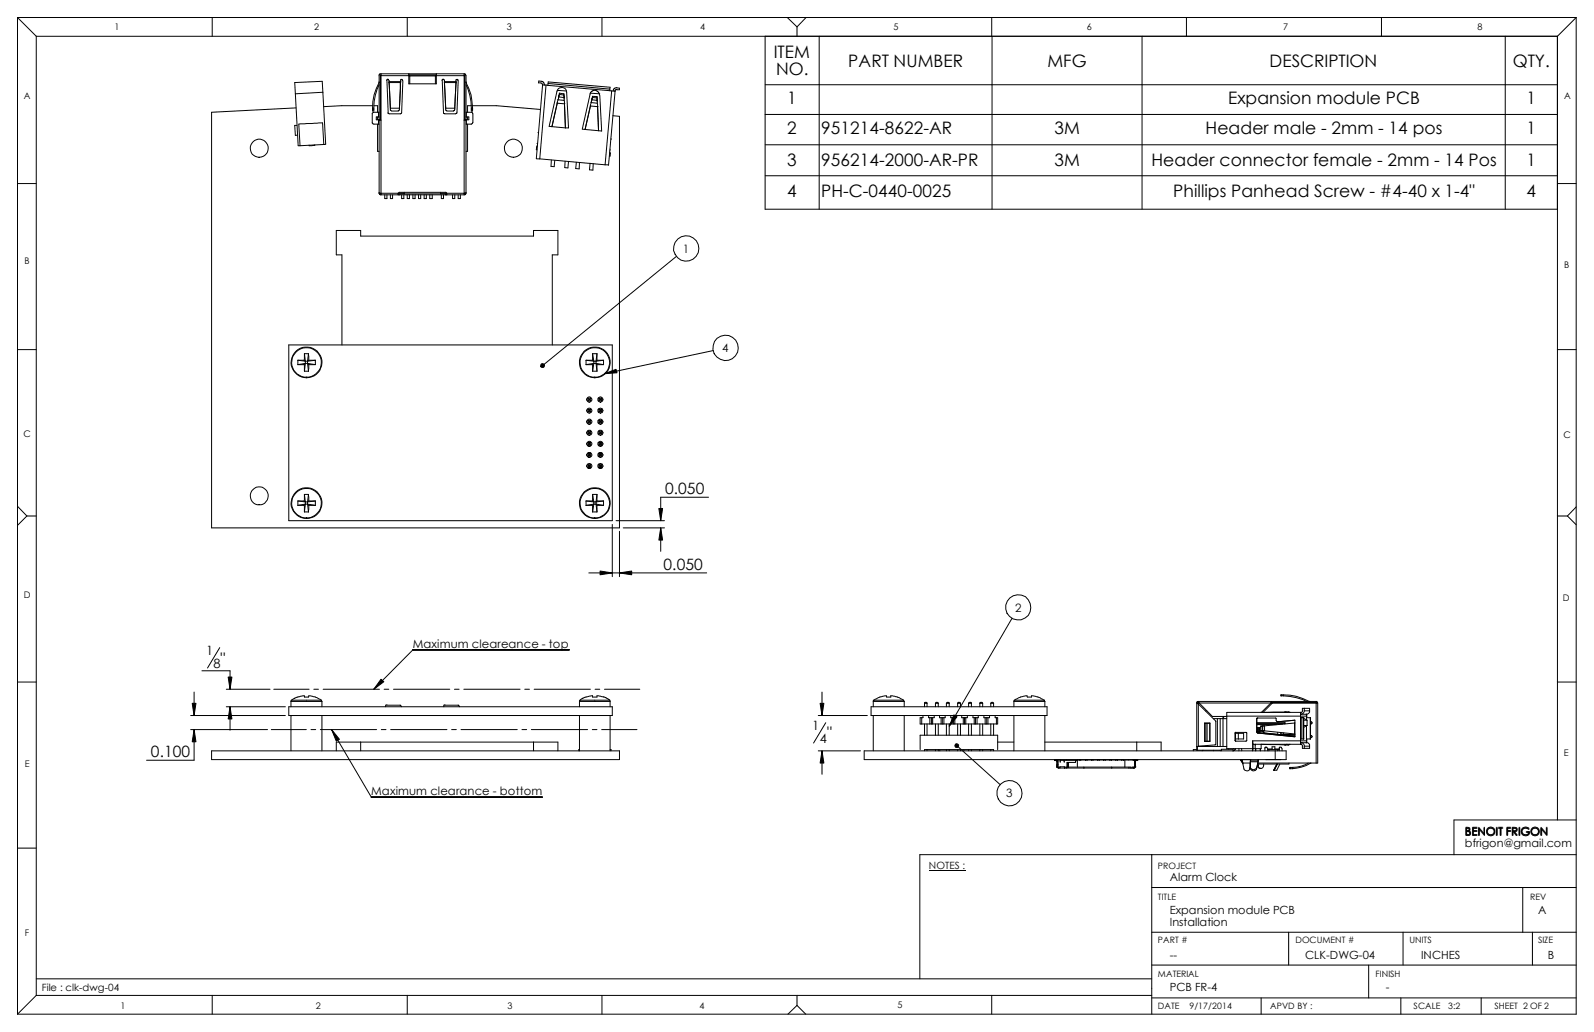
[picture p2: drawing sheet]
<svg xmlns="http://www.w3.org/2000/svg" width="432mm" height="279mm" viewBox="0 0 432 279" stroke-linecap="round" stroke-linejoin="round" font-family="sans-serif">
<g fill="none" stroke="#000" stroke-width=".27">
<path d="M4.7 4.7v269.9M4.7 4.7h422.3M4.7 4.7l5.1 5.1M9.8 9.8v259.7M9.8 9.8h412.1M57.5 4.7v5.1M103.2 20v32.7M103.2 20l-.5 .2v32.1M103.2 20h22.5M110.3 4.7v5.1M110.7 20v2.7h7.5v-2.7M125.7 20v32.7"/>
<path d="M125.7 20l.5 .2v.3v31.8M163.1 4.7v5.1M207.3 9.8v46.8h214.6M213.3 4.7l2.6 2.6M215.9 7.3v2.5M218.4 4.7l-2.5 2.6M221.9 9.8v46.8M268.6 4.7v5.1M268.7 9.8v46.8M309.4 9.8v46.8M321.4 4.7v5.1M374.2 4.7v5.1"/>
<path d="M407.8 9.8v46.8M421.9 9.8v212.2M427 4.7v269.9h-422.3M427 4.7l-5.1 5.1M80.2 29.2l-22.9 1.2v112.5h110.5v-111.4l-1.8-.2M80.4 34h-.6l.2 2.7 .6-.1M85.3 39.2v.2l-.8 .1h-.8v-.2M87.5 25l.7 14-.5 .1M87.5 25l-.2-3-7.5 .4 1 17.1h.5M87.5 25l-7.5 .4M87.7 39.1l-.3-5.8-6 .2-.5 .1 .4 5.9M87.7 39.1l-6.4 .4"/>
<path d="M100.9 29.7v.4h.4v-.4M100.9 28.6h-8.4l-4.8 .3M100.9 29.3h.4M100.9 29.7h.4M100.9 29.3v.4M101.3 28.6h1v1.8M101.3 29.3v.4M102.3 33.6v7.4h.4M102.3 31.7v.7M102.5 30.4v1.3M102.5 32.4v1.2M102.7 22.9a14.3 14.3 0 0 0-1.4 6.4"/>
<path d="M102.7 30.4h-1.4l-.5 .2v2.8l.5 .2h1.4M102.7 32.3h.3M102.7 31.7h-.8v.7h.8M102.8 22.4a12.3 12.3 0 0 0-1.9 6.9M103 20.5h7.8M103 20.5v12M103.2 20.3l-.2 .2M103.2 32.5l-.5 .2M105.1 21.4l-.4 .4 .5 8.8M105.2 21.5l.1 .3M105.4 21.8l.3 7.5M105.4 22.1h3.1"/>
<path d="M105.7 29.3v.6l.3 .1M105.7 29.3h2.5M108.2 29.3v.4l-.3 .4h-1.9M108.5 22.4l-.3 6.9M108.5 22.4h-3.1l.3 6.9M108.5 22.4l-.3 6.8M108.5 22.4h.1M108.5 22.1v.3M108.8 21.5h.2v.3M108.8 21.5h-.3v.6M108.8 21.5h.1M109.1 21.8l-.3 8.8-.3 .2h-3.1l-.3-.2"/>
<path d="M110.8 20.5l-.1-.2h7.5l-.2 .2M110.8 20.5l.2 .1M111 20.6v2.1M111 20.6h6.9M117.9 20.6v2.1M118 20.5h7.9M118 20.5l-.1 .1M120.1 21.5h.2l.1 .3 .3 7.5M120.1 21.4l-.4 .4 .4 8.8M120.4 22.1h3.1M120.7 29.3v.6l.3 .1M120.7 29.3l-.3-6.9h3.1l-.3 6.9"/>
<path d="M120.7 29.3h2.5M123.2 29.3v.4l-.3 .4h-1.9M124 21.8v-.3h-.5l-.3 7.8M124.1 21.8l-.3 8.8-.4 .2h-2.9l-.4-.3M125.7 20.3l.2 .2M125.7 32.5l.5 .2M125.9 20.5v12M125.9 32.3h.3M126.2 22.9a14.3 14.3 0 0 1 1.5 6.4M126.2 30.4h1.6l.3 .4-.1 2.6-.3 .2h-1.5M126.2 31.7h.8v.7h-.8M126.3 22.4h-.1a13.3 13.3 0 0 1 1.8 6.9"/>
<path d="M126.3 30.4v1.3M126.3 32.4v1.2M126.7 33.6v7.4h-.5M126.7 31.7v.7M127.7 29.7v.4h.3v-.4M127.7 28.6h-1v1.8M127.7 29.3h.3M127.7 29.7h.3M127.7 29.3v.4M127.9 28.6h6.6l11.9 1M128 29.3v.4M145.5 38.9h.1"/>
<path d="M145.5 39.4l-.2 1.2h.2M145.7 35.9h.2M146.6 22.4h-.7l.1-.5 1.1 .2 .4 .9M146.6 22.5l.4 .4M147 22.9l-1.7 20 .9 .1M147 22.9l.9 .1M147.9 23l-1.7 20M147.9 23l.5 .1M148.4 23.1l16.8 1.5M148.5 22.6l-.1 .5M148.5 22.6v-.4l16.8 1.4-.1 .5M148.5 22.6l16.7 1.5"/>
<path d="M149.5 34.3l-.7-.1 2.1-9.5a1.33 1.33 0 0 1 1.4-1 1.33 1.33 0 0 1 1.2 1.3l.5 9.6h-.8M149.5 34.3l3.7 .3M151 27.9l-1.5 6.4M151 27.9h.1M151 27.9l1.9 .2M151 24.5l2.5 .1M151.1 27l-.1 .9M151.1 27l1.7 .2M151.4 26.2l-.3 .8M151.4 25.9l-.1 .8M151.4 25.9v.3M151.6 25.6l-.2 .6"/>
<path d="M151.6 25.2v.4M151.6 25.2l1.1 .2M151.6 25.2l-.2 .7M152.7 25.4l.1 1-1.4-.2M152.7 25.4v.3l-1.1-.1M152.8 27.2l.1 .9M152.8 26.1v1.1M152.9 28.1l.3 6.5M152.9 28.1l.3 6.4M152.9 28h.1M152.9 28.1h.1M158.5 35.1l3.6 .3"/>
<path d="M159.9 28.7l-1.4 6.4M159.9 28.6h.1M159.9 28.7h.1M159.9 28.7l2 .2M159.9 25.2l2.6 .2M160.1 27.8l-.2 .9M160.1 27.8l1.7 .1M160.4 27l-.3 .8M160.4 26.7l-.2 .8M160.4 27l1.3 .2M160.4 26.7v.3M160.5 26.4l-.1 .6"/>
<path d="M160.5 26.4l1.2 .1M160.5 26.1v.3M160.5 26.1l1.2 .1M160.5 26.1l-.1 .6M161.7 27.2l.1 .7M161.7 26.2v1M161.7 26.2l.1 .6M161.8 27.9l.1 1M161.8 26.8l-.1 .4M161.8 26.8v.8M161.9 28.9l.2 6.5M161.9 28.8h.1"/>
<path d="M161.9 28.9h.1M162.4 25.7l-.2-.6-.8-.6-1 .1-.5 .6-2.2 9.8 .8 .1M162.5 25.7l.5 9.8-.9-.1M165.2 24.1v.5M165.2 24.6h.5M165.5 37.6l.1 .1M165.7 24.6l.9 .1-1.8 20-.9-.1M165.7 24.6l-1.8 20M166.1 24.6l.1-.5 .4-.3 1.2 .1v.4l-.8-.1-.4 .2-.1 .3M207.3 31h214.6M207.3 39.2h214.6M207.3 22.9h214.6"/>
<path d="M4.7 49.7h5.1M102.7 52.2l.2 .1M102.7 52.3l.2 .4M102.7 52.3h6.8M102.9 52.7h.3M103 52.3l.2 .2zM103 52.4l-.1 .3M103.2 52.7h22.5M104.2 52.7v1.1h.6v-1.1M105.7 52.7v1.1h.6v-1.1M108.3 52.5v.2M108.8 52.7v1.1h.6v-1.1"/>
<path d="M109.5 52.3v.2M109.5 52.1v.2M110.3 52.7v1.1h.6v-1.1M111.8 52.7v1.1h.6v-1.1M113.4 52.7v1.1h.6v-1.1M114.9 52.7v1.1h.6v-1.1M116.4 52.7v1.1h.7v-1.1M119.4 52.3v.2M119.4 52.3h6.8M119.4 52.1v.2M119.5 52.7v1.1h.6v-1.1M120.6 52.5v.2"/>
<path d="M121 52.2l-.2-.1h-12.7l-.2 .2v.4M121 52.3l.1 .4-.1-.2h-13.1M122.6 52.7v1.1h.6v-1.1M124.1 52.7v1.1h.6v-1.1M125.7 52.4l.2-.1zM125.8 52.4l.3 .3M126.1 52.7h-.4M126.2 52.2l-.1 .1M126.2 52.3l-.1 .4M146.2 43l17.7 1.6M149.4 43.3l-.1 1.7 .8 .1 .2-1.7M153.1 43.7l-.1 1.7 .8 .1 .2-1.8"/>
<path d="M156.1 43.9l-.1 1.7 .9 .1 .1-1.7M159.9 44.2l-.2 1.8 .9 .1 .1-1.8M165.2 41.1l.2 .4-.1 .7h-.2M165.4 40.6h-.2M207.3 47.6h214.6M421.9 49.7h5.1M183.2 69.4l-36.2 29.6M4.7 94.7h5.1M78.2 93.4h87.7v47.6h-87.7zM80.7 98.7h1.7M80.7 97.5h1.7M80.7 97.5v1.2"/>
<path d="M80.7 97.5l2 .3M82.4 98.7l.1 1.8M82.4 97.5l.3 .3M82.5 95.8l-.1 1.7M82.5 95.8h1.1M82.5 95.8l.2 2M82.7 97.8h.6M82.7 98.4h.6M82.7 98.4l-.3 .3M82.7 98.4l-.2 2.1M82.7 98.4l-2 .3M82.7 97.8v.6"/>
<path d="M83.3 98.4l.4 .3M83.3 98.4l2.1 .3M83.3 98.4l.3 2.1M83.3 97.8v.6M83.6 95.8l.1 1.7M83.6 95.8l-.3 2M83.7 98.7l-.1 1.8M83.7 98.7h1.7M83.7 97.5h1.7M83.7 97.5l-.4 .3M85.4 97.5v1.2M85.4 97.5l-2.1 .3"/>
<path d="M92.6 93.4v-24.4h-1.5v-6.6h6.6v1.5h46.8v-1.5h6.6v6.6h-1.5v24.4M146.6 98.6a.53 .53 0 0 1 .8 0 .53 .53 0 0 1-.1 .8 .53 .53 0 0 1-.7-.1l.4-.3-.4 .3zM158.7 98.7h1.8M158.7 97.5h1.8M158.7 97.5v1.2M158.7 97.5l2.2 .3M160.5 95.8v1.7M160.5 98.7v1.8M160.5 95.8h1.2M160.5 97.5l.4 .3M160.5 95.8l.4 2M160.9 98.4l-.4 .3"/>
<path d="M160.9 98.4l-.4 2.1M160.9 98.4l-2.2 .3M160.9 97.8h.6M160.9 97.8v.6M160.9 98.4h.6M161.5 98.4l.2 .3M161.5 98.4l2 .3M161.5 98.4l.2 2.1M161.5 97.8v.6M161.7 95.8v1.7M161.7 98.7v1.8M161.7 97.5l-.2 .3"/>
<path d="M161.7 98.7h1.8M161.7 97.5h1.8M161.7 95.8l-.2 2M163.5 97.5v1.2M163.5 97.5l-2 .3M193.2 94.9l-29.5 6.3M421.9 94.7h5.1M82.5 100.5h1.1M158.9 108v.3M158.9 111.1v.2M158.9 114v.3M158.9 117v.3"/>
<path d="M159.2 116.7l.7-.2a.69 .69 0 0 1 .4 1 .69 .69 0 0 1-1 .2 .69 .69 0 0 1-.1-1zM159.3 116.8l.3 .3M159.3 110.8l.3 .3M159.3 107.8l.3 .3M159.3 113.8l.3 .3M159.3 119.8l.3 .3M159.3 116.8h.7M159.3 110.8h.7M159.3 107.8v.7M159.3 110.8v.7M159.3 113.8v.8M159.3 116.8v.7"/>
<path d="M159.3 119.8v.8M159.3 107.8h.7M159.3 108.5h.7M159.3 111.5h.7M159.3 114.6h.7M159.3 117.5h.7M159.3 113.8h.7M159.3 119.8h.7M159.6 111.3l-.3 .2M159.6 108.2l-.3 .3M159.6 114.2l-.3 .4M159.6 117.3l-.3 .2"/>
<path d="M159.6 117.1h.1M159.6 114.2h.1M159.6 108.1v.1M159.6 111.1v.2M159.6 114.1v.1M159.6 117.1v.2M159.6 114.1h.1M159.6 111.1h.1M159.6 108.1h.1M159.6 108.2h.1M159.6 111.3h.1M159.6 117.3h.1"/>
<path d="M159.7 108.2l.3 .3M159.7 114.2l.3 .4M159.7 111.3l.3 .2M159.7 117.3l.3 .2M159.7 108.1v.1M159.7 111.1v.2M159.7 114.1v.1M159.7 117.1v.2M160 116.8l-.3 .3M160 119.8l-.3 .3M160 107.8l-.3 .3M160 110.8l-.3 .3"/>
<path d="M160 113.8l-.3 .3M160 107.8v.7M160 110.8v.7M160 113.8v.8M160 116.8v.7M160 119.8v.8M160.5 100.5h1.2M162 107.9a.71 .71 0 0 1 1.1-.3 .71 .71 0 0 1 0 1.1 .71 .71 0 0 1-1.1-.2zM162 113.9a.71 .71 0 0 1 1.1-.3 .71 .71 0 0 1 0 1.1 .71 .71 0 0 1-1.1-.2zM162.2 110.8l.4 .3M162.2 107.8l.4 .3M162.2 116.8l.4 .3"/>
<path d="M162.2 113.8l.4 .3M162.2 119.8l.4 .3M162.2 116.8h.8M162.2 107.8v.7M162.2 110.8v.7M162.2 113.8v.8M162.2 116.8v.7M162.2 119.8v.8M162.2 110.8h.8M162.2 107.8h.8M162.2 108.5h.8M162.2 111.5h.8"/>
<path d="M162.2 114.6h.8M162.2 117.5h.8M162.2 113.8h.8M162.2 119.8h.8M162.6 111.3l-.4 .2M162.6 108.2l-.4 .3M162.6 114.2l-.4 .4M162.6 117.3l-.4 .2M162.6 117.1h.1M162.6 108.1v.1M162.6 111.1v.2M162.6 114.1v.1"/>
<path d="M162.6 117.1v.2M162.6 114.2h.1M162.6 114.1h.1M162.6 111.1h.1M162.6 108.1h.1M162.6 108.2h.1M162.6 111.3h.1M162.6 117.3h.1M162.7 111.3l.3 .2M162.7 114.2l.3 .4M162.7 117.3l.3 .2M162.7 108.2l.3 .3"/>
<path d="M162.7 108.1v.1M162.7 111.1v.2M162.7 114.1v.1M162.7 117.1v.2M163 110.8l-.3 .3M163 116.8l-.3 .3M163 107.8l-.3 .3M163 113.8l-.3 .3M163 119.8l-.3 .3M163 107.8v.7M163 110.8v.7M163 113.8v.8"/>
<path d="M163 116.8v.7M163 119.8v.8M163.3 108v.3M163.3 111.1v.2M163.3 114v.3M163.3 117v.3M163.7 101.2l3.2-1.2 .2 .9zM4.7 137.1l2.6 2.6M7.3 139.7h2.5M7.3 139.7l-2.6 2.5M80.7 136.8h1.7M80.7 135.6h1.7"/>
<path d="M80.7 135.6v1.2M80.7 135.6l2 .3M82.4 136.8l.1 1.8M82.4 135.6l.3 .3M82.5 133.9l-.1 1.7M82.5 133.9h1.1M82.5 138.6h1.1M82.5 133.9l.2 2M82.7 136.5h.6M82.7 135.9h.6M82.7 135.9v.6M82.7 136.5l-.3 .3"/>
<path d="M82.7 136.5l-.2 2.1M82.7 136.5l-2 .3M83.3 135.9v.6M83.3 136.5l.3 2.1M83.3 136.5l.4 .3M83.3 136.5l2.1 .3M83.6 133.9l.1 1.7M83.6 133.9l-.3 2M83.7 136.8l-.1 1.8M83.7 136.8h1.7M83.7 135.6h1.7M83.7 135.6l-.4 .3"/>
<path d="M85.4 135.6v1.2M85.4 135.6l-2.1 .3M158.7 135.6v1.2M158.7 136.8h1.8M158.7 135.6h1.8M158.7 135.6l2.2 .3M158.9 120.1v.2M158.9 123v.3M158.9 126.1v.2M159.2 122.7l.7-.2a.69 .69 0 0 1 .4 1 .69 .69 0 0 1-1 .2 .69 .69 0 0 1-.1-1zM159.3 125.8l.3 .3M159.3 122.8l.3 .3"/>
<path d="M159.3 125.8h.7M159.3 120.6h.7M159.3 122.8v.7M159.3 125.8v.8M159.3 126.6h.7M159.3 122.8h.7M159.3 123.5h.7M159.6 120.2l-.3 .4M159.6 123.3l-.3 .2M159.6 126.2l-.3 .4M159.6 120.1v.1M159.6 123.1v.2"/>
<path d="M159.6 126.1v.1M159.6 126.1h.1M159.6 126.2h.1M159.6 120.2h.1M159.6 120.1h.1M159.6 123.1h.1M159.6 123.3h.1M159.7 123.3l.3 .2M159.7 120.2l.3 .4M159.7 126.2l.3 .4M159.7 120.1v.1M159.7 123.1v.2"/>
<path d="M159.7 126.1v.1M160 122.8l-.3 .3M160 125.8l-.3 .3M160 122.8v.7M160 125.8v.8M160.5 133.9v1.7M160.5 136.8v1.8M160.5 133.9h1.2M160.5 138.6h1.2M160.5 135.6l.4 .3M160.5 133.9l.4 2M160.9 135.9v.6"/>
<path d="M160.9 136.5l-2.2 .3M160.9 136.5l-.4 .3M160.9 136.5l-.4 2.1M160.9 136.5h.6M160.9 135.9h.6M161.5 135.9v.6M161.5 136.5l.2 2.1M161.5 136.5l.2 .3M161.5 136.5l2 .3M161.7 133.9v1.7M161.7 136.8v1.8M161.7 135.6l-.2 .3"/>
<path d="M161.7 136.8h1.8M161.7 135.6h1.8M161.7 133.9l-.2 2M162.2 125.8l.4 .3M162.2 122.8l.4 .3M162.2 122.8v.7M162.2 125.8v.8M162.2 125.8h.8M162.2 120.6h.8M162.2 126.6h.8M162.2 122.8h.8M162.2 123.5h.8"/>
<path d="M162.6 120.2l-.4 .4M162.6 126.2l-.4 .4M162.6 123.3l-.4 .2M162.6 120.1v.1M162.6 123.1v.2M162.6 126.1v.1M162.6 126.1h.1M162.6 126.2h.1M162.6 120.2h.1M162.6 120.1h.1M162.6 123.1h.1M162.6 123.3h.1"/>
<path d="M162.7 123.3l.3 .2M162.7 120.2l.3 .4M162.7 126.2l.3 .4M162.7 120.1v.1M162.7 123.1v.2M162.7 126.1v.1M163 122.8l-.3 .3M163 125.8l-.3 .3M163 122.8v.7M163 125.8v.8M163.3 120.1v.2M163.3 123v.3"/>
<path d="M163.3 126.1v.2M163.5 135.6v1.2M163.5 135.6l-2 .3M178.5 137.7h1l-.5 3.3zM191.9 134.6h-12.9v6.4M421.9 139.7h2.7M424.6 139.7l2.4 2.4M427 137.2l-2.4 2.5M159.5 155.1h31.9M162.6 154.6l3.3 .5-3.3 .5zM165.9 142v14.1M166.9 141h13.1"/>
<path d="M167.8 155.1l3.3-.5v1zM167.8 143.8v12.3M168.8 142.9h11.2M179 142.9l.5 3.3h-1zM179 142.9v6.4M59.5 175.3l-3.3 5.5M154.2 175.9h-42.4l-10.5 10.7M274.2 167.4l-17.1 29.2M4.7 184.7h5.1M51.6 193.7h25.7M51.6 197.5h20.9M52.1 190.4h1l-.5 3.3z"/>
<path d="M52.6 197.5l.5 3.3h-1zM52.6 197.5v8.3h-12.9M52.6 187.4v6.3M54.7 181.6h7.6v5M61.3 191.3h16M61.3 186.6h11.9M61.8 183.3h1l-.5 3.3zM62.3 191.3l.5 3.3h-1zM62.3 191.3v6.4M73.5 197.5h9.5M74.2 186.6h9.5M78.2 191.3h87.7v2.4h-87.7z"/>
<path d="M78.8 189.9v1.4M78.8 193.7v9.6M78.8 189.9h8.4M79 189.6l-.2 .3M79 189.6l.8-.6 1.7-.5 1-.1v.3h1.1l.1-.2a5.3 5.3 0 0 1 3.3 1.1M79 189.6h8M80.7 188.7h.1M84.2 197.5h1.3M85 186.6h1.3M85.4 188.7h.1M86.8 197.5h15.2M87 189.6l.2 .3"/>
<path d="M87.2 189.9v1.4M87.2 193.7v9.6M87.5 186.6h15.3M89.8 197.5l2.1 2.7-.8 .5zM89.8 197.5l10.8 18.3h46.3M103.2 183.9l.8 .7-2.7 2zM103.3 197.5h1.3M104.1 186.6h1.2M104.8 190.8l-.3 .1v.4M104.8 190.9h3.7l.1 .3M105.8 197.5h15.3M106.6 186.6h15.2"/>
<path d="M108.7 191.2v.1M120.6 190.9h3.7l.1 .3M120.6 190.8l-.4 .1v.4M122.3 197.5h1.3M123.1 186.6h1.3M124.5 191.2v.1M124.9 197.5h15.2M125.6 186.6h15.3M141.4 197.5h1.3M142.2 186.6h1.2M143.9 197.5h15.3M144.7 186.6h15.2"/>
<path d="M157 189.9v1.4M157 193.7v9.6M157 189.9h8.3M157.1 189.6l-.1 .3M157.1 189.6h8.1M158.7 188.7h.1M160.4 197.5h1.3M161.2 186.6h1.3M163 197.5h9.6M163.5 188.7h.1M163.5 188.7l-1.3-.3h-.5v.3h-1.2v-.3h-.4l-2.2 .6-.8 .6M163.5 188.6l1.7 1"/>
<path d="M163.7 186.6h9.6M165.2 189.6l.1 .3M165.3 189.9v1.4M165.3 193.7v9.6M221.7 193.7h13.2M222.2 190.4h1l-.5 3.3zM222.7 187.4v6.3M223.7 195.7l-3.3 5.5M236 191.3h47.6v2.4h-47.6zM236.6 189.9h8.3M236.6 189.9v1.4M236.6 193.7v9.6"/>
<path d="M236.7 189.6l-.1 .3M236.7 189.6a5.3 5.3 0 0 1 3.4-1.1l.1 .2h1.1v-.2a5.8 5.8 0 0 1 3.5 1.1M236.7 189.6h8.1M238.3 188.7h.1M243.1 188.7h.1M244.8 189.6l.1 .3M244.9 189.9v1.4M244.9 193.7v9.6M249.7 194.3v1.7M250 193.7v.6h-.7v1.7h21v-1.7h-.7v-.6M250.4 190.4l.1-.2h.5l.1 .2M250.4 190.4v.9"/>
<path d="M250.4 196v3.1M250.4 190.4h.7M251.1 190.4v.9M251.1 196v3.1M251.5 193.7v.6h1.6v-.6M251.9 194.3v1.7M252.3 194.3v1.7M252.6 194.3v1.7M253.4 190.4a.41 .41 0 0 1 .4-.2 .41 .41 0 0 1 .4 .2M253.4 190.4v.9M253.4 196v3.1M253.4 190.4h.8"/>
<path d="M254.2 190.4v.9M254.2 196v3.1M254.5 193.7v.6h1.5v-.6M254.9 194.3v1.7M255.3 194.3v1.7M255.7 194.3v1.7M256.4 190.4a.41 .41 0 0 1 .4-.2 .41 .41 0 0 1 .3 .2M256.4 190.4v.9M256.4 196v3.1M256.4 190.4h.7M257.1 190.4v.9M257.1 196v3.1"/>
<path d="M257.6 193.7v.6h1.4v-.6M257.9 194.3v1.7M258.3 194.3v1.7M258.4 193.5l.8 .6-2.1 2.5zM258.7 194.3v1.7M259.4 190.4a.4 .4 0 0 1 .4-.3 .4 .4 0 0 1 .4 .3M259.4 190.4v.9M259.4 196v3.1M259.4 190.4h.8M260.2 190.4v.9M260.2 196v3.1M260.5 193.7v.6h1.5v-.6"/>
<path d="M260.9 194.3v1.7M261.3 194.3v1.7M261.6 194.3v1.7M262.4 190.4a.41 .41 0 0 1 .4-.2 .41 .41 0 0 1 .3 .2M262.4 190.4v.9M262.4 196v3.1M262.4 190.4h.7M263.1 190.4v.9M263.1 196v3.1M263.6 193.7v.6h1.4v-.6M263.9 194.3v1.7M264.2 194.3v1.7"/>
<path d="M264.7 194.3v1.7M265.4 190.4l.1-.2a.38 .38 0 0 1 .4-.1 .38 .38 0 0 1 .3 .3M265.4 190.4v.9M265.4 196v3.1M265.4 190.4h.8M266.2 190.4v.9M266.2 196v3.1M266.5 193.7v.6h1.6v-.6M266.9 194.3v1.7M267.3 194.3v1.7M267.6 194.3v1.7M268.4 190.4a.41 .41 0 0 1 .4-.2 .41 .41 0 0 1 .4 .2"/>
<path d="M268.4 190.4v.9M268.4 196v3.1M268.4 190.4h.8M269.2 190.4v.9M269.2 196v3.1M269.9 194.3v1.7M274.7 189.9h8.3M274.7 189.9v1.4M274.7 193.7v9.6M274.8 189.6l-.1 .3M274.8 189.6a5.3 5.3 0 0 1 3.4-1.1l.1 .2h1.1v-.2a5.8 5.8 0 0 1 3.5 1.1M274.8 189.6h8.1"/>
<path d="M276.4 188.7h.1M281.2 188.7h.1M282.9 189.6l.1 .3M283 189.9v1.4M283 193.7v9.6M324.2 190.3h32.8M324.2 190.3v12.8h6.7M324.3 190.3l.3 .3M324.5 190.3l.1 .3M324.6 190.2v11.8M324.6 190.2l-.2 .1M324.6 190.1l.3 .2"/>
<path d="M324.6 189.9v.2M324.6 190.6l4.8 4.6v6.3l-.2 .2-4.6 .3M324.6 190.2l.3 .1M324.6 189.9h32.1l.3 .4M324.6 189.9h-.2l-.2 .4M324.6 190.1v.1M324.9 190.3l3.5 3.7h3.9M326.3 195.8h1.4M326.3 195.7h1.4v5h-1.4zM326.6 192.4h.3M326.6 195.8v4.9M327 195.8v4.9"/>
<path d="M328.7 194.6h3.6M329.8 194.6v7.5M330.5 194.6v7.5M331.3 194v8.1M331.5 194v.6M332.3 193.9h21.6M332.3 193.9v8.8h7.8v.6M334.6 198.5v-.2l3.1 .1v2.3h-2.9M334.6 198.5v2M334.6 198.5h.1M334.7 198.5h2.2v1.6h-2.2zM335.4 198.5v1.6"/>
<path d="M340.4 194.6l.1-.2h5.1l.2 .8 .3 .2M340.4 198.1l.4 .4M340.4 195.7h7.7v.3v-.2h-7.7M340.4 196h7.1M340.4 194.6v3.5M340.4 198.1h.1M340.4 194.6h.1M340.4 196.2h5.4M340.4 197h1.1M340.6 198.1h.2M340.6 197v1.4l.1-1.4M340.7 194.4l-.3 .2"/>
<path d="M340.8 198.5h.1M340.9 197v1.4l.1-.3M341 197v1.1h-.1M341.2 198.1h.2M341.2 197v1.4l.1-1.4M341.5 196.6v1.3h1.1M341.5 197.8h.5M341.5 196.6h.6M341.6 197.9v.6M342 196.6v1.2M342.1 196.6l-.1 1.2M342.1 198.1l.1 .4h.3"/>
<path d="M342.1 198.1l.4 .4M342.1 198.1h.1M342.1 197.9v.2M342.4 196.5l-.9 .1M342.5 198.5h.1M342.5 198.5l8.3 .8M342.6 196.5l-.5 .1M342.6 196.5v1.4M342.6 197.9l8.1 .8M344.3 190.3l-2.6 2.6M344.4 189.9v.2M344.4 190.1l-.1 .2"/>
<path d="M344.4 190.2l-.1 .1M344.4 190.2h12.1M344.4 190.1v.1M344.7 190.3l-2.6 2.6M346.1 198.3v.6M347 198.3v.4l.6 .1M347.2 188.1v.3M347.6 198.8l3.2 .2zM347.6 188.1a13.9 13.9 0 0 1 7.1 1.8M347.6 188.4a15.9 15.9 0 0 1 6.4 1.5M347.6 188.1v.3M347.6 198.4v.4"/>
<path d="M347.6 188.1h-.6v.3h.6M348.1 192.8l-6.6 .1M348.1 192.8l.5 .1M348.1 192.8l1.4 .1M348.1 192.8v.1M348.2 192.8l.5 .1M348.9 192.9h.4M350.7 195.7v3M350.7 195.7h.1M350.7 198.7h.1M350.7 195.7l-8.1 .8M350.8 195l-4.7 .4"/>
<path d="M350.8 195v4.5l-10-1M352.3 194.3h.9M352.3 193.9v6.7M352.3 194.2l.6 .1M352.4 192.9l-.1 1M352.4 193.4l-.1 .5M352.4 193.4h1.5v.5M352.4 192.9v.5M352.5 192.9h-20.2v1M352.6 194.3v5.8M353.1 194.3v5.8M353.1 194.5l1 .5"/>
<path d="M353.1 195h1M353.1 196.4h1M353.3 192.4a.87 .87 0 0 1-.9 1M353.3 191.8v.6M353.3 192.4h1.5M353.9 193.9v1M353.9 196.5v4.1M353.9 194.3h1.1v5.8h-1.1M354 193.4v.9M354.1 195v1.4M354.1 196.4l-1 .5M354.8 192.4l-.1 .6-.9 .4"/>
<path d="M354.8 192.4v-.6h-2v.9l-.4 .2M354.9 194.3v5.8M355 199.1h.2a.31 .31 0 0 1 .2 .4 .31 .31 0 0 1-.4 .2M355 195.4h.2a.31 .31 0 0 1 .2 .4 .31 .31 0 0 1-.4 .2M356.5 190.2v16.4M356.5 190.2l.1 .1M357 190.3v16.3h-16.3M421.9 184.7h5.1M57.3 203.3h110.5v2.4h-110.5zM91.1 203.3v-2.4h60v2.4M97.7 200.9v2.4M144.5 200.9v2.4"/>
<path d="M157 202.9h-.2v.4M165.3 202.9h.2v.4M221.7 203.3h11.4M222.7 203.3l.5 3.3h-1zM222.7 203.3v6.3M234.1 203.3h114.3v2.4h-114.3zM249.3 202.9v-3.8h21v3.8M250.4 203.3v-.4h18.8v.4M251.1 202.9v.4M253.4 202.9v.4M254.2 202.9v.4M254.6 202.9v.4"/>
<path d="M256.4 202.9v.4M257.1 202.9v.4M258.8 201.5l.4-.2 .5 .4-.3 .7-.6-.1-.1-.4 .1-.4 .4 .3zM259.2 201.8l11.7 10.6M259.4 202.9v.4M260.2 202.9v.4M261.1 202.9v.4M262.4 202.9v.4M263.1 202.9v.4M265.4 202.9v.4M266.2 202.9v.4M268.4 202.9v.4"/>
<path d="M270.3 200.9h4.4M283 200.9h31.5v2.4M285.7 205.7v.2l.6 .1M285.7 205.7h.5M285.7 205.7h.1M286 205.7v.2M286.2 205.7l.1 .1M286.2 205.7h21.3M286.3 207.1v.2M286.3 206.1v-.3h.2v.3M286.3 207.3v.3M286.3 207.6v.1"/>
<path d="M286.3 207.6h.2M286.3 206.1h.2M286.3 207.1h.2M286.3 206.1v1M286.3 207.3h.2M286.3 207.6l.4 .3h20.5v-.2M286.5 207.1v.2M286.5 207.3v.3M286.5 207.6l.1 .1M286.5 206.2h.1M286.5 206.6h.1M286.5 206.1v1"/>
<path d="M286.6 207.7h19.7v.2M286.6 205.7v2M286.6 207v.1M286.8 207.7v.2M286.9 205.7h.1M287.1 207.7v.2M287.2 205.7v.6l.1-.5h.9l.1 .5v-.6M288.4 207.7v.2M288.5 207.7v.2M288.7 205.7h3.1M289 205.7h.1M289 207.7v.2"/>
<path d="M289.1 206.4v1.3M289.4 206.4v1.3M291.3 205.8v.6h-2.2v1.3M291.3 205.9h.5M291.8 205.9v1.8M291.8 205.9l-.5 .1M292.4 205.7h.1M292.8 205.7h.1M293.6 207.7v.2M294 205.7h.1M294.5 205.7h.1M295.7 205.7h.1"/>
<path d="M296.1 205.7h.1M297.3 205.7h.1M297.8 205.7h.1M299 205.7h.1M299.4 205.7h.1M300.7 205.7h.1M301.1 205.7h.1M301.2 207.7v.2M302.3 205.7h.1M302.7 205.7h.1M303.9 205.7h.1M304.4 205.7h.1"/>
<path d="M304.7 205.7v2M305.6 205.7h.1M305.8 207.7v.2M306.8 205.7h.3M307 205.7h.1M307 207.7v.2M307.3 207.6v.1M307.3 205.8h.3v.3h-.3zM307.3 206.2h.1M307.3 206.6h.1M307.3 207.7h-.6v.2M307.3 207.6h.3"/>
<path d="M307.3 207.4h.4M307.3 205.9h.1M307.4 205.7h.1M307.5 207.4l-.2 .2M307.5 206.7l-.2 .1M307.6 206.7v.9M307.6 206.4h-.3v.3h.3M307.6 206.4v.3M307.6 207.6l-.4 .4M307.6 207.7h.1M307.6 206.1v.3M307.7 205.7l-.2 .1"/>
<path d="M307.7 205.7h-.4v2M307.7 205.7h.5M307.8 205.7v.2M307.9 200.9v2.4M308.1 205.7h.1M308.2 205.7v.2l-.6 .1M324.2 202.9h-.9v.4M324.2 202.1h8.1M324.4 202.1v1M324.6 202l-.3 .1M324.6 202l-.1 .1M324.7 202l.1 .1"/>
<path d="M325.9 203.1l-.3 .2M326.3 200.7h1.4M328.8 203.1v.2M330.5 203.1v.2M332.8 202.7v.2M334.2 202.7l-.1 .2h-3.2v.4M334.6 200.5l.2 .2M334.6 202.7l-.3 .5-.4 .1M334.6 200.5h.1M334.7 202.7l-.4 .5-.3 .1M335.6 202.7v.6M336 205.7h.1"/>
<path d="M336 205.7l.7 1.1M336.1 205.7l.6 1M336.1 205.7h-.1M336.2 205.7h.3M336.2 205.7l.4 .8M336.2 205.7h-.1M336.3 202.7l.1 .6M336.3 205.7h-.1M336.4 205.7l.2 .6M336.5 205.7l.1 .9M336.6 206.6l.4 1.6a.89 .89 0 0 0 .8 .5 .89 .89 0 0 0 .8-.5M336.6 206.6h2.1"/>
<path d="M338.7 206.8l.1 1a.88 .88 0 0 0 .8 .6 .88 .88 0 0 0 .8-.6M338.7 207.8l-.1 .5M338.7 207.8l-.1 .4M338.7 206.6l-.1 1.6M338.7 206.8h.1M338.8 205.7l-.1 .9M338.8 206v.2M338.8 207.9a.83 .83 0 0 0 .6 .8 .83 .83 0 0 0 1-.5M338.8 206.2h2M338.8 206h2M338.8 206.2l-.1 1.6M338.8 205.7v.3"/>
<path d="M339.3 200.6v2.7M339.3 200.6h14.6M339.4 201.5h13.1M340 201.5h.1M340 201.5v1.2M340.2 203.3v-.6h1.2v.6M340.4 207.8v.4M340.8 207.3a.66 .66 0 0 0 .8 .7M340.8 206v.2M340.8 207.3h.1M340.8 205.7v.3M340.8 206.8v.5"/>
<path d="M340.8 206.2l-.4 1.6M340.9 205.7l-.5 2.5M341.5 201.5l6.6 .2M341.6 201.5l-.1 1.8M342.3 206.8a.81 .81 0 0 1-.3 1.1 .81 .81 0 0 1-1.1-.3l-.1-.3M343.3 202.6l-.1-.3h-.5l-.1 1M343.4 202.8v.1M343.4 202.9h3.1M343.4 202.6v.2M343.4 202.9v.4M343.4 202.8h1.2M343.7 202.9v.4"/>
<path d="M344.6 202.8v.1M344.6 202.8v-.6h.8v.6M345.4 202.8v.1M345.4 202.8h1.1M345.4 203.3v2.4M345.9 206.8l-.9 1.7h.9l.8-1.7M345.9 206.8l-.7 1.7M346.1 202.9v.4M346.5 202.8v.1M346.5 202.9v.4M347.2 202.6l-.2-.3h-.4l-.1 .5M347.3 202.6v.7"/>
<path d="M348.1 201.5v.2M348.6 201.5l-.5 .2M348.7 201.5l-.5 .2M348.9 201.5v.2l.4-.2M349.2 206.6v.2h-8.5M349.5 201.5l-1.4 .2M349.6 207.8v.3M350.1 207.8v.3M350.1 207.8h-.8v.3h.8M352.3 200.6l.1 .9M352.3 200.6l.1 .5M352.3 200.1h.9"/>
<path d="M352.4 201.1l.7 .2 .2 .7M352.4 201.5l.4 .3v.8h2v-.6M352.4 201.1v.4M353.3 202h1.5M353.3 202v.6M353.8 201.1h.4l.5 .3 .1 .6M353.9 200.6v.5h-1.5M354 200.1v1M354.4 206.6a8.4 8.4 0 0 1-4.3 1.2M354.8 206.6l.1 .1M354.9 206.7a10.9 10.9 0 0 1-4.8 1.4M355.2 206.6l-.3 .1"/>
<path d="M4.7 229.6h5.1M251.6 235.6h9.9M312 231.4v43.2M427 231.4h-177.8v33.6M427 222h-33.1v9.4M312 252.4h115M312 240.3h115M349.1 252.4v8.9M380.1 252.4v8.9M412.5 240.3v12.1M415.1 252.4v8.9M9.8 269.5h302.2"/>
<path d="M9.8 269.5l-5.1 5.1M9.8 265h302.2M57.5 269.5v5.1M110.3 269.5v5.1M163.1 269.5v5.1M215.9 269.5v2.7M215.9 272.2l2.4 2.4M215.9 272.2l-2.5 2.4M268.6 269.5v5.1M312 261.3h115M312 270.2h115M341.6 270.2v4.4"/>
<path d="M370.8 261.3v8.9M379.5 270.2v4.4M401.2 270.2v4.4"/>
<circle cx="70.2" cy="40.2" r="2.43"/>
<circle cx="139.1" cy="40.2" r="2.43"/>
<circle cx="185.9" cy="67.2" r="3.4"/>
<circle cx="83" cy="98.1" r="4"/>
<circle cx="83" cy="98.1" r="4.2"/>
<circle cx="161.1" cy="98.1" r="4"/>
<circle cx="161.1" cy="98.1" r="4.1"/>
<circle cx="196.5" cy="94.2" r="3.5"/>
<circle cx="159.6" cy="111.2" r=".68"/>
<circle cx="159.7" cy="108.2" r=".69"/>
<circle cx="159.7" cy="114.2" r=".69"/>
<circle cx="162.6" cy="111.2" r=".68"/>
<circle cx="162.6" cy="117.2" r=".69"/>
<circle cx="70.2" cy="134.2" r="2.42"/>
<circle cx="83" cy="136.2" r="4"/>
<circle cx="83" cy="136.2" r="4.2"/>
<circle cx="159.6" cy="126.1" r=".68"/>
<circle cx="159.7" cy="120.2" r=".66"/>
<circle cx="161.1" cy="136.2" r="4"/>
<circle cx="161.1" cy="136.2" r="4.1"/>
<circle cx="162.6" cy="126.1" r=".68"/>
<circle cx="162.6" cy="123.2" r=".69"/>
<circle cx="162.6" cy="120.2" r=".66"/>
<circle cx="275.9" cy="164.5" r="3.4"/>
<circle cx="273.5" cy="214.7" r="3.4"/>
</g>
<g fill="#000">
<path d="M163.7 101.2l3.2-1.2 .2 .9zM162.6 154.6l3.3 .5-3.3 .5zM167.8 155.1l3.3-.5v1zM178.5 137.7h1l-.5 3.3zM179 142.9l.5 3.3h-1zM52.6 197.5l.5 3.3h-1zM52.1 190.4h1l-.5 3.3zM61.8 183.3h1l-.5 3.3zM62.3 191.3l.5 3.3h-1zM89.8 197.5l2.1 2.7-.8 .5zM103.2 183.9l.8 .7-2.7 2zM222.2 190.4h1l-.5 3.3z"/>
<path d="M258.4 193.5l.8 .6-2.1 2.5zM222.7 203.3l.5 3.3h-1z"/>
<path d="M146.6 98.6a.53 .53 0 0 1 .8 0 .53 .53 0 0 1-.1 .8 .53 .53 0 0 1-.7-.1l.4-.3-.4 .3z" fill-rule="evenodd"/>
<path d="M258.8 201.5l.4-.2 .5 .4-.3 .7-.6-.1-.1-.4 .1-.4 .4 .3z" fill-rule="evenodd"/>
</g>
<g font-size="4.7">
<text x="209.6" y="15.7">ITEM</text>
<text x="210.2" y="20.3">NO.</text>
<text x="229.8" y="18">PART NUMBER</text>
<text x="283.7" y="18">MFG</text>
<text x="343.9" y="18">DESCRIPTION</text>
<text x="409.8" y="18">QTY.</text>
<text x="213.3" y="28.2">1</text>
<text x="332.7" y="28.2">Expansion module PCB</text>
<text x="413.5" y="28.2">1</text>
<text x="213.3" y="36.3">2</text>
<text x="222.4" y="36.3">951214-8622-AR</text>
<text x="285.7" y="36.3">3M</text>
<text x="326.5" y="36.3">Header male - 2mm - 14 pos</text>
<text x="413.5" y="36.3">1</text>
<text x="213.3" y="45">3</text>
<text x="222.4" y="45">956214-2000-AR-PR</text>
<text x="285.7" y="45">3M</text>
<text x="311.9" y="45">Header connector female - 2mm - 14 Pos</text>
<text x="413.5" y="45">1</text>
<text x="213.3" y="53.3">4</text>
<text x="222.4" y="53.3">PH-C-0440-0025</text>
<text x="317.8" y="53.3">Phillips Panhead Screw - #4-40 x 1-4&quot;</text>
<text x="413.5" y="53.3">4</text>
</g>
<g font-size="4.2">
<text x="180.2" y="133.8">0.050</text>
<text x="179.7" y="154.3">0.050</text>
<text x="59.8" y="179.7">&quot;</text>
<text x="224" y="199.9">&quot;</text>
<text x="40.9" y="205">0.100</text>
</g>
<g font-size="3.5">
<text x="55.9" y="177.5">1</text>
<text x="57.8" y="180.9">8</text>
<text x="220" y="197.7">1</text>
<text x="222.1" y="201.3">4</text>
</g>
<g font-size="3.1">
<text x="185" y="68.4">1</text>
<text x="195.7" y="95.3">4</text>
<text x="275" y="165.6">2</text>
<text x="111.8" y="175.5">Maximum cleareance - top</text>
<text x="100.6" y="215.3">Maximum clearance - bottom</text>
<text x="272.5" y="215.9">3</text>
</g>
<g font-size="3">
<text x="396.9" y="226.1">BENOIT FRIGON</text>
<text x="396.8" y="229.4">bfrigon@gmail.com</text>
<text x="316.9" y="238.6">Alarm Clock</text>
<text x="316.9" y="247.4">Expansion module PCB</text>
<text x="316.9" y="250.7">Installation</text>
<text x="416.6" y="247.6">A</text>
<text x="316.9" y="259.6">--</text>
<text x="353.6" y="259.6">CLK-DWG-04</text>
<text x="385" y="259.6">INCHES</text>
<text x="419.3" y="259.5">B</text>
<text x="316.9" y="268.2">PCB FR-4</text>
<text x="375.4" y="268.2">-</text>
</g>
<g font-size="2.7">
<text x="251.6" y="235.3">NOTES :</text>
<text x="11.3" y="268.4">File : clk-dwg-04</text>
</g>
<g font-size="2.5">
<text x="31" y="8.2">1</text>
<text x="85.1" y="8.2">2</text>
<text x="137.3" y="8.2">3</text>
<text x="189.7" y="8.2">4</text>
<text x="242.1" y="8.2">5</text>
<text x="294.4" y="8.2">6</text>
<text x="347.6" y="8.2">7</text>
<text x="400.2" y="8.2">8</text>
<text x="6.4" y="26.9">A</text>
<text x="423.8" y="26.9">A</text>
<text x="6.6" y="71.5">B</text>
<text x="423.8" y="72.5">B</text>
<text x="6.3" y="118.4">C</text>
<text x="423.5" y="118.6">C</text>
<text x="6.4" y="161.8">D</text>
<text x="423.3" y="162.6">D</text>
<text x="6.7" y="207.6">E</text>
<text x="423.7" y="204.6">E</text>
<text x="6.7" y="253.5">F</text>
<text x="32.7" y="273">1</text>
<text x="85.6" y="273">2</text>
<text x="137.5" y="273">3</text>
<text x="189.5" y="273">4</text>
<text x="243.2" y="272.9">5</text>
</g>
<g font-size="2.4">
<text x="313.7" y="235.3">PROJECT</text>
<text x="313.7" y="243.8">TITLE</text>
<text x="414.5" y="243.7">REV</text>
<text x="313.7" y="255.4">PART #</text>
<text x="350.9" y="255.4">DOCUMENT #</text>
<text x="381.8" y="255.4">UNITS</text>
<text x="416.6" y="255.4">SIZE</text>
<text x="313.7" y="264.6">MATERIAL</text>
<text x="372.6" y="264.6">FINISH</text>
<text x="313.7" y="273.2">DATE</text>
<text x="322.2" y="273.2">9/17/2014</text>
<text x="344.1" y="273.2">APVD BY :</text>
<text x="382.9" y="273.2">SCALE</text>
<text x="392.3" y="273.2">3:2</text>
<text x="404.9" y="273.1">SHEET 2 OF 2</text>
</g>
</svg>
